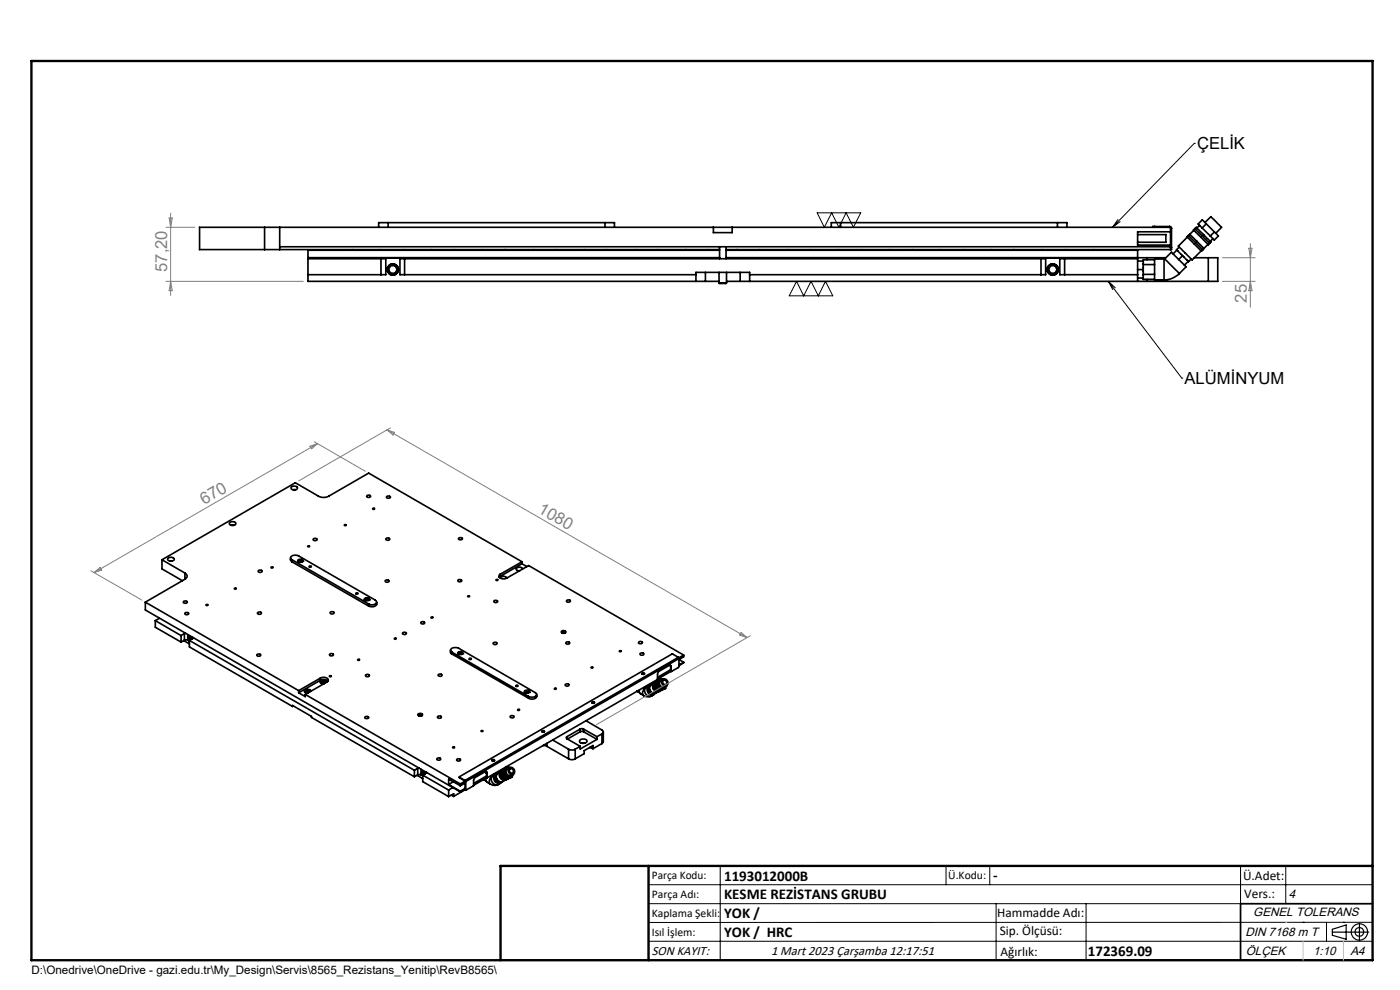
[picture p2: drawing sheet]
<svg xmlns="http://www.w3.org/2000/svg" width="297mm" height="210mm" viewBox="0 0 297 210" stroke-linecap="round" stroke-linejoin="round" font-family="sans-serif">
<g fill="none" stroke="#000" stroke-width=".35">
<path d="M56.1 52.9h3.2M56.1 48.2h3.2M56.1 48.2h-13.8v4.7h13.8M56.1 48.2v4.7M59.3 48.2v4.7M59.3 48.2h92M59.3 52.3h189M65.3 58.3h15.5M65.3 54.9h15.5M65.3 54.7h87.3M74.8 52.9v.2M80.8 52.9v.2"/>
<path d="M80.8 54.9h1v3.4h-1M80.8 54.9v3.4M82.3 47.2h-2v1M82.3 47.2h46M82.3 47.2v1M82.9 56.4h.9l.5 .8-.5 .8h-.9l-.5-.8zM85.5 52.9v.2M85.8 54.9h-1v3.4h1M85.8 58.3h61.8M85.8 54.9v3.4M85.8 54.9h135M91.5 52.9v.2"/>
<path d="M96.3 52.9v.2M102.3 52.9v.2M107.1 52.9v.2M113.1 52.9v.2M117.9 52.9v.2M123.9 52.9v.2M128.3 47.2h2.1v1M128.3 47.2v1M128.7 52.9v.2M134.7 52.9v.2M139.5 52.9v.2M145.5 52.9v.2"/>
<path d="M147.6 59.7h2M147.6 59.7v-1.9h11.4v1.9M149.6 59.7h2.9M149.6 57.8v1.9M150.4 52.9v.2M151.3 48.2h4M151.3 48.2v1.1h4v-1.1M152.5 60l.2 .1h1.3l.1-.1M152.5 60h1.6M152.5 52.9v.2M152.5 57.8v2.2M152.6 52.3v.6h-93.3"/>
<path d="M152.6 54.9v-1.8h-87.3v6.6h82.3M154 52.3v.6h94.5v-.4M154 54.7h89.3M154 54.9v-1.8h87.3v6.6M154.1 52.9v.2M154.1 57.8v2.2M154.1 59.7h2.9M155.3 48.2h93v4.7M156.4 52.9v.2M157 59.7h2M157 57.8v1.9M159 58.3h61.8"/>
<path d="M159 59.7h82.3M161.1 52.9v.2M167.1 52.9v.2M171.9 52.9v.2M177.9 52.9v.2M178.3 47.2h-1.9v1M178.3 47.2h46M178.3 47.2v1M182.7 52.9v.2M188.7 52.9v.2M193.5 52.9v.2M199.5 52.9v.2"/>
<path d="M204.3 52.9v.2M210.3 52.9v.2M215.1 52.9v.2M220.8 54.9h1v3.4h-1M220.8 54.9v3.4M221.1 52.9v.2M222.9 56.4h.9l.5 .8-.5 .8h-.9l-.5-.8zM224.3 47.2h2v1M224.3 47.2v1M225.8 54.9h-1v3.4h1M225.8 58.3h15.5M225.8 54.9h15.5"/>
<path d="M225.8 54.9v3.4M226 52.9v.2M232 52.9v.2M241.3 59.7h2M241.3 49.8h6v1.6h-6M241.3 55.4h1.2M241.3 57.2h1.2M241.3 59h1.2M242.5 56.1h2.4M242.5 58.2h2.4M243.3 59.7h13M243.3 54.7h4"/>
<path d="M243.3 54.7v.4M243.3 59.3v.4M244.9 48h-.4v.2M244.9 48v.2M244.9 48h3.2M244.9 55.1h-2.4v4.2h2.4M246.9 55h-2v4.4h2M246.9 55v4.4M247.1 54.9l-.2 .1M247.1 54.9l1.4-1.4 3.1 3-1.4 1.5M247.1 54.9l3.1 3.1M248.1 48l.3 .1 .1 .3"/>
<path d="M248.1 48v.2M248.3 48.4h.2M248.3 52.5h.2M248.3 49.2h-7v2.8h7M248.5 48.4v4.1M249.7 53l1.2 1.2M249.7 53l-.9 .9M250.2 52.4l-.5 .6M250.2 58a4.6 4.6 0 0 1-3.3 1.4M250.9 54.2l1.2 1.2M250.9 54.2l-.9 .9M251.9 50.3l-1.9 1.9 .9 1 2 1.9 1.9-1.9"/>
<path d="M252.1 55.4l-.9 .9M252.1 50l-.3 .2 3.1 3.1 .2-.3M252.4 49.7l3 3M252.4 49.7l-.3 .2 3.1 3.1 .2-.3M252.7 55l-.6 .4M253.3 48.9l-.9 .8M253.4 54.7h2.9M253.5 48.5l-.3 .3 3.1 3.1 .3-.3M253.5 48.5l.4-.2 3 3-.3 .3zM254.5 47.8l-.6 .6M255 48.4l-.8-.9 .9-.9 3.4 3.5-.9 .8-.8-.8M255 48.4l1.8 1.7"/>
<path d="M255.6 47.2l1.3-1.2 2.3 2.2-1.3 1.3M255.9 47.5l-.9 .9M256.3 51.8l-.9 .9M256.3 54.7h2v5h-2M256.3 54.7v5M257.3 50.6l-.5 .6M257.6 49.2l-.8 .9M34.4 118.7l28.3-16.3 4.8 2.8a2.4 2.4 0 0 0 2.3 0l8.4-4.8 32.5 18.8M34.4 118.7l4.8 2.9M34.4 118.7v2l4.3 2.5M35.7 118.4a.74 .74 0 0 1 .7-.2 .74 .74 0 0 1 .5 .6 .75 .75 0 0 1-.7 .3 .75 .75 0 0 1-.6-.6zM36 119h.5"/>
<path d="M48.7 110.9h.1a.76 .76 0 0 1 1.2 .3l-.4 .2a.57 .57 0 0 1-.9-.5zM49.1 111.4h.5M61.6 118.7l.3 .5 16.3 9.3a1.13 1.13 0 0 0 1.7-.4M61.6 118.3v.5M61.8 103.3l.4-.2a.52 .52 0 0 1 .6 0 .52 .52 0 0 1 .2 .6l-.3 .2a.53 .53 0 0 1-.7 0 .53 .53 0 0 1-.2-.6zM61.9 118.7a.51 .51 0 0 1-.2-.6 .51 .51 0 0 1 .6-.3l1.1 .1 16.2 9.4a.52 .52 0 0 1 .2 .6 .52 .52 0 0 1-.5 .4h-.6l-.5-.2M61.9 118.7l16.3 9.4M61.9 118.7v.5M62.1 103.9h.6M63.2 119.1h.1M63.2 119.1a.54 .54 0 0 1 .5-.3 .54 .54 0 0 1 .5 .3M63.2 118.8l.1-.1a.49 .49 0 0 1 .6-.1 .49 .49 0 0 1 .3 .5 .52 .52 0 0 1-.6 .2 .52 .52 0 0 1-.4-.5z"/>
<path d="M63.4 119.2l-.1-.1a.41 .41 0 0 1 .4-.3 .41 .41 0 0 1 .4 .3l-.1 .1M63.5 118.9v.2M63.6 119.2h.1M63.6 119.2h.2M63.7 118.9h.3v.2h-.6l.1-.2M63.7 118.9h-.2M63.7 118.9v.2M63.7 119.1l-.1 .1M63.7 119.1l.1 .1M63.8 119.2h.1M64.2 119.1h.1M66.5 114.3a.43 .43 0 0 1 .4-.1 .43 .43 0 0 1 .3 .3 .4 .4 0 0 1-.4 .2 .4 .4 0 0 1-.3-.4z"/>
<path d="M73.1 111.3l.3 .1-.2 .1zM77.8 105.2l.1-.1a.35 .35 0 0 1 .5-.1 .35 .35 0 0 1 .1 .4l-.1 .1a.36 .36 0 0 1-.4 0 .36 .36 0 0 1-.2-.3zM79.1 107.9l.2-.1 .2 .1-.3 .1zM81.8 114.3a.45 .45 0 0 1 .5-.2 .45 .45 0 0 1 .4 .4 .5 .5 0 0 1-.9-.2zM82.1 105.3a.35 .35 0 0 1 .5-.1 .35 .35 0 0 1 .1 .4h-.1a.34 .34 0 0 1-.4 .1 .34 .34 0 0 1-.1-.4zM97.3 114.2l.1-.1a.35 .35 0 0 1 .5-.1 .35 .35 0 0 1 .1 .4l-.1 .1a.42 .42 0 0 1-.6-.3zM110.7 119.2l-4.6 2.6M110.7 119.6l-4.6 2.7M110.7 119.6l1.1 .6M110.7 119.2v.4M30.8 127.7l32.6 18.8M30.8 127.7v1.7l66.8 38.6"/>
<path d="M32.9 131.6l5.5 3.2M32.9 131.6v1.5l5.5 3.1M33.8 131.2l-.9 .4M38.4 134.8v1.4M39 135.9l1.2 .7M39 127.5a.42 .42 0 0 1 .7 .3l-.2 .1a.38 .38 0 0 1-.4 .1 .38 .38 0 0 1-.2-.4zM39.1 134.4l-.7 .4M39.1 134.4v1.4M39.1 135.8l-.7 .4M39.2 121.6a.69 .69 0 0 1 .5 .6 .69 .69 0 0 1-.5 .7M39.2 122.9l-8.4 4.8M39.2 121.6v1.3"/>
<path d="M39.3 130a.4 .4 0 0 1 .5-.1 .4 .4 0 0 1 .2 .3 .36 .36 0 0 1-.5 .3 .36 .36 0 0 1-.2-.5zM39.4 134.3l-.3 .1M39.8 134.6v1.2h-.7M40 135.4h.1M40 135.5l.2-.3 .4 .4M40 135.5l.2 .3M40.2 135.8l47.7 27.6M40.2 135.8v1.4l21.9 12.7M40.3 135.3l-.3 .2M40.7 135.6v-.1a.4 .4 0 0 0-.7-.3 .4 .4 0 0 0 .1 .7v.1a.42 .42 0 0 1-.2-.5 .42 .42 0 0 1 .4-.4l.4 .5M40.9 135.4l-.7 .4M40.9 135.2v.2"/>
<path d="M41 135.3l-.1 .1M43.7 128.3h.4l-.2 .2zM49.7 124.8h.4a.18 .18 0 0 1-.2 .2 .18 .18 0 0 1-.2-.2zM54.6 130a.39 .39 0 0 1 .5-.2 .39 .39 0 0 1 .3 .4l-.1 .1a.43 .43 0 0 1-.7-.3zM54.6 138.8a.4 .4 0 0 1 .4-.1 .4 .4 0 0 1 .3 .4l-.2 .1a.36 .36 0 0 1-.4 0 .36 .36 0 0 1-.2-.4zM54.8 121a.37 .37 0 0 1 .5-.1 .37 .37 0 0 1 .2 .4 .38 .38 0 0 1-.5 .2 .38 .38 0 0 1-.2-.5zM57.5 120.4l.3-.1 .1 .1-.3 .1zM65.6 120.1a.23 .23 0 0 1 .3-.1 .23 .23 0 0 1 .1 .3h-.3zM69.9 138.8a.39 .39 0 0 1 .5-.2 .39 .39 0 0 1 .2 .5 .46 .46 0 0 1-.7-.3zM70 129.9a.39 .39 0 0 1 .5-.2 .39 .39 0 0 1 .3 .5 .46 .46 0 0 1-.8-.3zM75.5 125.8l.5 .1-.5 .1zM75.9 139.9h.3l.1 .1-.3 .1z"/>
<path d="M77.3 127h.1a.62 .62 0 0 1 1 .2l-.3 .2a.57 .57 0 0 1-.8-.4zM77.3 127.2l.1-.1a.58 .58 0 0 1 1 .1M77.3 127.2h.1M77.5 127.4a.4 .4 0 0 1 .3-.5 .4 .4 0 0 1 .5 .3l-.2 .2M77.6 127.1h.5v.2h-.5zM77.7 127.3h.1M77.7 127.3h.3M77.9 127v.3M77.9 127.3h-.2M77.9 127.3h.1M78 127.3h.1M78.2 128.1v.4"/>
<path d="M78.4 127.2h.1M79.9 127.7v.5M81.7 123.2a.45 .45 0 0 1 .5-.2 .45 .45 0 0 1 .3 .4 .46 .46 0 0 1-.4 .1 .46 .46 0 0 1-.4-.3zM83.6 135.4h.1a.17 .17 0 0 1 .2-.1 .17 .17 0 0 1 .1 .3h-.2zM85.4 134.3a.45 .45 0 0 1 .4-.2 .45 .45 0 0 1 .4 .4l-.2 .1a.45 .45 0 0 1-.6-.3zM89.3 132a.37 .37 0 0 1 .5-.2 .37 .37 0 0 1 .2 .5 .38 .38 0 0 1-.5 .1 .38 .38 0 0 1-.2-.4zM91.4 130.9h.3l.1 .1-.3 .1zM95.6 138.3l.3 .4M95.6 137.9v.5M95.9 138.4a.55 .55 0 0 1-.2-.8 .55 .55 0 0 1 .7-.2l.9 .1 16.3 9.4a.49 .49 0 0 1 .2 .6 .49 .49 0 0 1-.6 .3l-.3 .1-.8-.2M95.9 138.7l16.2 9.4M95.9 138.4l16.2 9.3"/>
<path d="M95.9 138.4v.3M97.2 138.7v-.1a.56 .56 0 0 1 .9 .1M97.2 138.7h.1M97.2 138.4a.62 .62 0 0 1 1 .2l-.3 .2a.47 .47 0 0 1-.5 .1 .47 .47 0 0 1-.2-.5zM97.3 123l.1-.1a.33 .33 0 0 1 .4 0 .33 .33 0 0 1 .1 .4l-.1 .1a.36 .36 0 0 1-.4 0 .36 .36 0 0 1-.2-.4zM97.3 138.8a.4 .4 0 0 1 .3-.5 .4 .4 0 0 1 .5 .3l-.1 .2M97.4 138.5h.5v.2h-.5zM97.5 138.7h.1M97.5 138.7h.3M97.6 138.5v.2M97.6 138.7h-.1M97.6 138.7h.2"/>
<path d="M97.8 138.7h.1M98.1 138.7h.1M99.2 126.5h.4l-.3 .1zM99.5 139.7a.22 .22 0 0 1 .3-.1 .22 .22 0 0 1 .1 .3h-.2zM104.7 136.3a.37 .37 0 0 1 .4-.1 .37 .37 0 0 1 .2 .4 .37 .37 0 0 1-.4 .2 .37 .37 0 0 1-.2-.5zM104.8 127.5l.2-.2a.32 .32 0 0 1 .4 0 .32 .32 0 0 1 .1 .4l-.1 .1a.38 .38 0 0 1-.4 0 .38 .38 0 0 1-.2-.3zM105.3 122.9l.3 .2h-.3zM106.1 121.8a.52 .52 0 0 0-.2 .6 .52 .52 0 0 0 .6 .4h.5l.5-.2M106.1 122.3l-.2 .1M106.1 121.8v.5M106.2 122.6v-.1a.89 .89 0 0 1 1.3 .1M107.5 122.6l4.6-2.6 32.9 19"/>
<path d="M110.2 121.1h-.3M110.9 120.7l-.1-.1a.71 .71 0 0 0-.7-.3 .71 .71 0 0 0-.6 .6l.6 .2M119.1 133.9h.1a.46 .46 0 0 1 .5-.2 .46 .46 0 0 1 .3 .5l-.1 .1a.46 .46 0 0 1-.5 .1 .46 .46 0 0 1-.3-.5zM119.2 134.3l.4-.2 .3 .2zM119.6 134.2l.2 .1M119.6 134.2l-.2 .1M119.6 134.2v.1M120.1 136.3l.1-.1a.4 .4 0 0 1 .4-.1 .4 .4 0 0 1 .2 .4 .4 .4 0 0 1-.4 .2 .4 .4 0 0 1-.3-.4zM120.3 127.3a.4 .4 0 0 1 .4-.1 .4 .4 0 0 1 .3 .4l-.2 .1a.36 .36 0 0 1-.4 .1 .36 .36 0 0 1-.2-.4zM131.4 138.1l.3-.1a.18 .18 0 0 1-.1 .3 .18 .18 0 0 1-.2-.2zM135.6 136.1a.35 .35 0 0 1 .4-.1 .35 .35 0 0 1 .2 .5h-.1a.36 .36 0 0 1-.4 .1 .36 .36 0 0 1-.2-.4zM135.8 138.6a.37 .37 0 0 1 .5-.1 .37 .37 0 0 1 .2 .4 .38 .38 0 0 1-.5 .1 .38 .38 0 0 1-.2-.4z"/>
<path d="M143.9 139.4l.1 .3M143.9 139.4l-1.1-.6h-.3l-45 25.9v.2M143.9 139.4l-45.3 26.2M144 139.7v1.8l-1.5 .9-.2-.1M144 139.7l-45.2 26.1M145 139l-1 .6M145 139v.3l-1 .6 1 .6M62.1 149.9v-.3l4 2.4v.2l21.8 12.6M62.2 149.7l-.1 .2M63.4 146.5v.5M63.4 147l1.4 .8v-.5M64.6 146.8h.1"/>
<path d="M64.8 147.3l32.8 19M65.2 146.9h.2M65.2 146.5l-.3 .2 .1 .2h.4M65.2 146.5l.3 .1M65.2 146.5v.4M65.4 146.9h.1M65.5 146.6l.1 .2-.2 .1M65.5 146.6v.2M65.9 146.7l-.1-.1a.63 .63 0 0 0-1.1 .2l.4 .2M65.9 146.6l-.4-.2a.69 .69 0 0 0-.9 .4M66 146.6a.8 .8 0 0 0-1.4 .1l.3 .3h.3M67.9 143.9a1.08 1.08 0 0 1 1.7 .5l-.2 .3"/>
<path d="M67.9 144.3a1.34 1.34 0 0 1 1.7 .2M67.9 143.9l-4.5 2.6M67.9 144.3l-4.5 2.7M67.9 143.9v.4M68 144.8h.1M68.6 144.9h.2M68.6 144.6l-.3 .1 .1 .2 .3 .1 .3-.2-.1-.1M68.6 144.6l.3 .1M68.6 144.6v.3M68.8 144.9h.1M68.9 144.7v.2M69.2 144.7a.6 .6 0 0 0-.6-.3 .6 .6 0 0 0-.5 .5l.3 .2"/>
<path d="M69.3 144.7l-.4-.2a.63 .63 0 0 0-.9 .3M69.4 144.7a.83 .83 0 0 0-1.5 0l.7 .4M69.4 144.7l-4.6 2.6M77.4 152.1l.1-.1a.35 .35 0 0 1 .5-.1 .35 .35 0 0 1 .1 .5h-.1a.36 .36 0 0 1-.4 0 .36 .36 0 0 1-.2-.3zM77.6 143.1a.4 .4 0 0 1 .5-.1 .4 .4 0 0 1 .2 .5 .4 .4 0 0 1-.5 .1 .4 .4 0 0 1-.2-.5zM88.7 151.5a.48 .48 0 0 1 .5-.2 .48 .48 0 0 1 .4 .5 .52 .52 0 0 1-.6 .1 .52 .52 0 0 1-.3-.4zM88.8 151.8h.7M88.8 151.8l.3-.1 .4 .1M89 151.8v.1M89.2 151.8l.2 .1M89.2 151.8h-.2M89.2 151.8v.1"/>
<path d="M92.9 152a.4 .4 0 0 1 .4-.2 .4 .4 0 0 1 .3 .5 .4 .4 0 0 1-.5 .1 .4 .4 0 0 1-.2-.4zM93 143.1a.39 .39 0 0 1 .5-.2 .39 .39 0 0 1 .2 .5h-.1a.38 .38 0 0 1-.4 .1 .38 .38 0 0 1-.2-.4zM102 155.1l.4-.1-.1 .2zM108.3 151.9a.39 .39 0 0 1 .4-.1 .39 .39 0 0 1 .3 .4 .39 .39 0 0 1-.5 .1 .39 .39 0 0 1-.2-.4zM109.4 145.4a.22 .22 0 0 1 .3-.1 .22 .22 0 0 1 .2 .3h-.3zM109.9 150.5l.3 .1-.3 .1zM111.3 146.9h.1M111.3 146.9a.54 .54 0 0 1 .5-.4 .54 .54 0 0 1 .5 .4M111.3 146.5l.2-.1a.44 .44 0 0 1 .6-.1 .44 .44 0 0 1 .2 .6 .52 .52 0 0 1-.6 .2 .52 .52 0 0 1-.4-.6zM111.5 147l-.1-.1a.41 .41 0 0 1 .4-.4 .41 .41 0 0 1 .4 .4l-.1 .1M111.5 146.7l.3-.1 .2 .1v.2l-.2 .1-.3-.1zM111.7 146.9h.2"/>
<path d="M111.7 146.9h.1M111.8 146.6v.3M111.8 146.9h-.1M111.8 146.9h.1M111.9 146.9h.1M112.1 147.7v.4M112.3 146.9h.1M113.8 147.7a1.08 1.08 0 0 1-1.7 .4M113.8 147.3v.5M115 155.1a.27 .27 0 0 1 .3-.1 .27 .27 0 0 1 .2 .2 .29 .29 0 0 1-.3 .1 .29 .29 0 0 1-.2-.2zM115 155.2h.5M115 155.2l.2-.1 .3 .1"/>
<path d="M115.2 158.1l.8 .2M116 158.3l4.6 2.7M116 157.7v.6M117.3 157l3.3 1.9M119.9 145.2a.37 .37 0 0 1 .5-.2 .37 .37 0 0 1 .2 .4l-.1 .1a.38 .38 0 0 1-.4 0 .38 .38 0 0 1-.2-.3zM120.3 156.3l-.2 .1 .2 .3M120.3 156.7l2.8 1.6M120.3 156.3v.4M120.6 158.9a1.5 1.5 0 0 0 1.4 0M120.6 158.9v2.1M122 158.9v2.1M123 157l.3-.2a.89 .89 0 0 1 1.2 .5 .93 .93 0 0 1-1.6-.1z"/>
<path d="M123.1 154.6h.7M123.1 155.2h.7M123.1 158.3l-1.1 .6M123.1 154.6l-2.8 1.7M123.1 154.6v.6M123.1 155.2l-2.7 1.6M123.8 154.6l2.8 1.7M123.8 155.2l2.8 1.6M123.8 154.6v.6M124.1 157.6h-.7M124.3 152.9l3.4 2a.43 .43 0 0 1 .3 .4 .43 .43 0 0 1-.3 .4M125.1 158.6l.7 .2"/>
<path d="M125.6 149.1h.5M125.6 148.9h.5a.23 .23 0 0 1-.2 .3 .23 .23 0 0 1-.3-.3zM125.7 149.1l.1-.1 .2 .1M125.8 158.8v-.7l-1.9 1.1v.7l-1.9 1.1M126.6 156.8l-3.5 2.1v-.6M126.6 156.3v.5M127.7 155.7l-1.1 .6M127.7 155.7v2M127.7 157.7l-1.9 1.1M128 155.2v2.1l-.3 .4M135.2 146.6h.1M135.2 146.6l.5 .3"/>
<path d="M135.6 146.4l.1 .7 .9 .5M136.2 142.9h.5M136.2 143l.2-.1 .3 .1M136.3 142.8l.4 .1a.25 .25 0 0 1-.2 .2 .25 .25 0 0 1-.3-.3zM136.6 147.6a1.77 1.77 0 0 0 1.7 0M137.3 145.4l.1 .1M137.3 145.6a1.34 1.34 0 0 0-.7 2M137.5 146.8l.8 .5M137.7 145.4a1.08 1.08 0 0 0-.2 1.6 1.08 1.08 0 0 0 1.5 .1M137.7 145.4l-.5 .3a1.12 1.12 0 0 0-.3 1.4 1.12 1.12 0 0 0 1.4 .5M137.7 145.7l.2-.1a.97 .97 0 0 0 .8 1.5M137.7 145.7v.2"/>
<path d="M137.7 145.7l-.3 .1 .1 1M137.8 146.6l.1 .1M137.8 146.4v.2M137.8 146.6l-.3 .2M138 145.3l-.3 .1M138.4 147l.2 .1M138.6 147.1l-.3 .2M138.6 144.9l-.4 .3a1.06 1.06 0 0 0-.2 1.3 1.06 1.06 0 0 0 1.2 .5l.4-.3M138.7 144.9l.4-.3a1.07 1.07 0 0 0-.3 1.4 1.07 1.07 0 0 0 1.4 .5 1.09 1.09 0 0 1-1.4-.2 1.09 1.09 0 0 1-.1-1.4zM138.7 147.1h-.1M138.7 147.1l-.4 .2M138.7 147.3l-.4 .3"/>
<path d="M138.9 144.7a1.1 1.1 0 0 0-.3 1.4 1.1 1.1 0 0 0 1.3 .5M139.2 144.6l.4-.3a1.1 1.1 0 0 0-.3 1.5 1.1 1.1 0 0 0 1.4 .4 1.16 1.16 0 0 1-1.4-.2 1.16 1.16 0 0 1-.1-1.4zM139.2 145.1l.6 1M139.3 144.4a1.13 1.13 0 0 0-.2 1.5 1.13 1.13 0 0 0 1.4 .5M139.5 144.5a1.03 1.03 0 0 0-.1 1.2 1.03 1.03 0 0 0 1.1 .5M139.5 144.9l.6 1M139.5 144.9l-.3 .2M140 144h.7M140 144l-.5 .9M140 144l-.3 .1-.5 1M140.1 145.9l1.1 .1M140.1 145.9l-.3 .2"/>
<path d="M140.5 144.1a.76 .76 0 0 1 1.1 .4 .76 .76 0 0 1-.6 1 .89 .89 0 0 1-.5-1.4zM140.6 144.1l-.4 .2a.82 .82 0 0 0-.2 1 .82 .82 0 0 0 1 .4l.4-.3M141.2 146l-.3 .2-1.1-.1M141.5 145.4l-.3 .6M142.2 141.1l.1 .2M142.3 142.3l.1 .1M142.3 141.3h.1M142.3 142.3h.1M142.3 141.3v1M142.3 142.1l-2.8 1.6M142.3 141.3l-.1-.2h-.2l-2.2 1.3-.3 .4-.1 1.4-38.9 22.4M142.3 142.4l-2.8 1.7"/>
<path d="M145 140.5v.1l-1 .6M145 140.5l-1 .6M87.9 163.4v1.4M88.5 164.5l1.2 .7M88.6 163l-.7 .4M88.6 163v1.4M88.6 164.4l-.7 .4M88.9 162.9l-.3 .1M89.3 163.2v1.2h-.7M89.5 164h.1M89.5 164l.2-.2 .4 .4M89.5 164l.2 .4"/>
<path d="M89.7 164.4l5.5 3.2M89.7 164.4v1.4l5.5 3.2M89.8 163.9l-.3 .1M90.2 164.1a.4 .4 0 0 0-.7-.3 .4 .4 0 0 0 .1 .7 .42 .42 0 0 1-.2-.5 .42 .42 0 0 1 .5-.3l.3 .4M90.4 164l-.7 .4M90.4 163.8v.2M90.5 163.9l-.1 .1M92.7 160.9l.1-.1a.35 .35 0 0 1 .5-.1 .35 .35 0 0 1 .1 .5h-.1a.36 .36 0 0 1-.4 .1 .36 .36 0 0 1-.2-.4zM95.2 166.4v-1.1l2.4 1.4M95.2 167.6v1.4M95.2 166.4l2.4 1.4M95.7 168.7l.5 .2"/>
<path d="M96.1 167.1l-.9 .5M96.2 165.8l-1 .6M96.2 168.9v-.5l-1 .6M96.9 161.1l.1-.1a.35 .35 0 0 1 .5-.1 .35 .35 0 0 1 .1 .5h-.1a.42 .42 0 0 1-.6-.3zM97.4 164.8l.1 .2M97.5 165l1.1 .6M97.5 164.9l1.1 .7M97.5 164.9v.1M97.6 166.3v.4M97.6 167.8v.2M98.5 167.5l.2 .1M98.6 167.6l-2.4 1.3"/>
<path d="M98.6 165.6l.2 .2M98.7 165.7l-1.1 .6M98.7 166.1l-1.1 .6M98.7 167.3l-1.1 .7M98.7 167.2l-1.1 .6M98.7 167.5l.1 .1M98.8 167.5h-.1M98.8 165.8l-.1 1.8M98.8 165.8v1.7M98.8 167.6h-.1M102.7 165.4h.1M102.7 165.4h-.1l.6 .3"/>
<path d="M102.8 163.8l.3 .1M103 163.6l.1 .3h.1M103.2 163.6v.3M103.2 165.1v.7l.8 .5M103.2 163.9l.1 1.1v-1.1M103.2 163.9h.1M103.2 164.6l-2.7 1.6M103.3 163.9l-.1-.3h-.2l-2.2 1.4-.3 .4v1.3l-1.7 .9v-.1M104 166.3a1.77 1.77 0 0 0 1.7 .1M104.4 161.3h.5M104.4 161.2a.24 .24 0 0 1 .3-.1 .24 .24 0 0 1 .1 .3 .24 .24 0 0 1-.3 .1 .24 .24 0 0 1-.1-.3zM104.4 161.4l.2-.2 .2 .2"/>
<path d="M104.7 164.2l.2 .1M104.8 164.4a1.34 1.34 0 0 0-.8 1.9M105 165.6l-.1-1 .4-.2a.99 .99 0 0 0 .9 1.4M105 165.6l.8 .5M105.1 164.2a1.06 1.06 0 0 0-.1 1.5 1.06 1.06 0 0 0 1.5 .1M105.1 164.2l-.5 .3a1.12 1.12 0 0 0-.2 1.4 1.12 1.12 0 0 0 1.3 .5M105.2 164.5v.1M105.3 165.4l.1 .1M105.3 165.2v.2M105.3 165.4l-.3 .2M105.5 164.1l-.4 .1M105.9 165.8l.1 .1"/>
<path d="M106 165.9l.2-.1-.4 .3M106 165.9l-.2 .2M106.1 163.7a1.02 1.02 0 0 0-.7 1.6 .92 .92 0 0 0 1.3 .5l.4-.3M106.2 163.6l.4-.2a1.07 1.07 0 0 0-.3 1.4 1.07 1.07 0 0 0 1.3 .4 1.09 1.09 0 0 1-1.3-.2 1.09 1.09 0 0 1-.1-1.4zM106.2 166.1l-.5 .3M106.3 163.5a1.1 1.1 0 0 0-.2 1.4 1.1 1.1 0 0 0 1.3 .5M106.5 163.4h.1M106.7 163.9l.6 1M106.8 163.2l.3-.1a1.1 1.1 0 0 0-.3 1.4 1.1 1.1 0 0 0 1.4 .5 1.13 1.13 0 0 1-1.5-.3 1.13 1.13 0 0 1 .1-1.5zM106.8 163.2a1.13 1.13 0 0 0-.3 1.4 1.13 1.13 0 0 0 1.4 .5M107 163.3a1.03 1.03 0 0 0-.2 1.2 1.03 1.03 0 0 0 1.2 .5M107 163.7l.6 1"/>
<path d="M107 163.7l-.3 .2M107.5 162.7l.7 .1M107.5 162.7l-.5 1M107.5 162.7l-.4 .2-.4 1M107.6 164.7l1.1 .1M107.6 164.7l-.3 .2M108 162.9a.76 .76 0 0 1 1.1 .4 .76 .76 0 0 1-.6 1 .88 .88 0 0 1-.5-1.4zM108.1 162.8l-.5 .3a.81 .81 0 0 0-.1 1 .81 .81 0 0 0 .9 .4l.5-.3M108.2 163.2a.47 .47 0 0 1 .7 .2 .47 .47 0 0 1-.5 .6 .56 .56 0 0 1-.2-.8zM108.7 164.8l-.4 .2-1-.1M108.9 164.2l-.2 .6M120.6 161a1.5 1.5 0 0 0 1.4 0"/>
<path d="M291.2 191.7h-28v12"/>
<circle cx="83.3" cy="57.2" r="1.16"/>
<circle cx="83.3" cy="57.2" r="1.2"/>
<circle cx="223.3" cy="57.2" r="1.2"/>
<circle cx="223.3" cy="57.2" r="1.16"/>
<circle cx="65.4" cy="115.8" r=".18"/>
<circle cx="70" cy="143.4" r=".16"/>
<circle cx="96.2" cy="158.5" r=".18"/>
<circle cx="117.8" cy="146.1" r=".16"/>
<circle cx="125.6" cy="141.6" r=".18"/>
<circle cx="141" cy="144.7" r=".47"/>
</g>
<g fill="none" stroke="#000" stroke-width=".25">
<path d="M282.6 197.7h7.8M282.6 197.1l3-.9v3l-3-.8zM288.4 195.8v3.8M106.2 203.7h185"/>
<circle cx="288.4" cy="197.7" r="1.74"/>
<circle cx="288.4" cy="197.7" r=".93"/>
</g>
<g fill="none" stroke="#000" stroke-width=".21">
<path d="M253.4 30.4h.1M253.4 30.4l-17.4 17.8M169 59.7l1.5 3.1 1.5-3.1 1.6 3.1 1.5-3.1 1.6 3.1h-9.3zM173.4 45.1h9.2l-1.6 3.1-1.5-3.1-1.5 3.1-1.6-3.1-1.5 3.1zM235.1 59.7l15.6 20.5M235.1 59.7l1.5 1.4M235.1 59.7l1 1.7M237.2 46.6l-1.2 1.6M237.6 47l-1.6 1.2M250.7 80.2h.1M137.6 187.7h153.6M137.6 191.7h153.6"/>
<path d="M137.6 199.7h153.6M152.8 183.7v20M200.7 183.7v4M210 183.7v4M211.3 191.7v12M230.4 191.7v12M263.2 183.7v20M272.8 183.7v8M276.4 195.6h.1M281.4 195.6v4.1M285 195.6h.1M291.2 195.6l-153.6 .1"/>
</g>
<path d="M6.7 12.9h284.5v190.8h-284.5zM137.6 183.7v20M291.2 183.7h-185v20" fill="none" stroke="#000" stroke-width=".5"/>
<path d="M276.4 199.7v4M285 199.7v4" fill="none" stroke="#c0c0c0" stroke-width=".21"/>
<path d="M272.8 195.6h.1" fill="none" stroke="#c0c0c0" stroke-width=".25"/>
<g fill="none" stroke="#808080" stroke-width=".21">
<path d="M35.2 48.2h6.1M35.2 59.7h29.1M35.9 46.2h.6l-.3 2zM36.2 45.2v17.5M36.2 59.7l.3 2h-.6zM259.3 59.7h7M259.3 54.7h7M264.9 52.7h.7l-.3 2zM265.3 59.7l.3 2h-.7zM265.3 51.7v13.5M65.8 94.6l1.5-.5-1.2 1.1zM66.6 93.7l10.9 6.3"/>
<path d="M67.3 94.1l-47.3 27.4M82.1 91.2l76.4 44M82.1 91.2l1.6 .5-.3 .6zM82.8 90.8l-19.4 11.2M19.3 121.1l10.8 6.2M20 121.5l1.2-1.1 .4 .5zM157.2 134.2l1.3 1-1.6-.5zM159.2 134.9l-32.7 18.8"/>
</g>
<g font-size="3.5">
<text x="253.9" y="31.7">ÇELİK</text>
<text x="251.3" y="81.5">ALÜMİNYUM</text>
</g>
<g font-size="3.5" fill="#808080">
<text x="35.4" y="57.7" transform="rotate(-90 35.4 57.7)">57,20</text>
<text x="264.5" y="64.2" transform="rotate(-90 264.5 64.2)">25</text>
<text x="43.3" y="107.1" transform="rotate(-30 43.3 107.1)">670</text>
<text x="114" y="108.6" transform="rotate(30 114 108.6)">1080</text>
</g>
<g font-size="3.2">
<text x="153.6" y="186.8">1193012000B</text>
<text x="153.6" y="190.8">KESME REZİSTANS GRUBU</text>
<text x="210.7" y="186.6">-</text>
<text x="153.6" y="194.8">YOK /</text>
<text x="153.6" y="198.8">YOK / HRC</text>
<text x="230.8" y="202.8">172369.09</text>
</g>
<g font-size="2.8">
<text x="263.7" y="186.7">Ü.Adet:</text>
<text x="263.9" y="190.5">Vers.:</text>
<text x="211.5" y="194.5">Hammadde Adı:</text>
<text x="138.3" y="202.6">SON KAYIT:</text>
<text x="163.6" y="202.6">1 Mart 2023 Çarşamba 12:17:51</text>
<text x="212.1" y="198.4">Sip. Ölçüsü:</text>
<text x="212.2" y="202.7">Ağırlık:</text>
</g>
<g font-size="2.6">
<text x="273.4" y="190.4">4</text>
<text x="265.9" y="194.4">GENEL TOLERANS</text>
<text x="264.2" y="198.5">DIN 7168 m T</text>
<text x="264.3" y="202.6">ÖLÇEK</text>
<text x="278.5" y="202.6">1:10</text>
<text x="286.5" y="202.6">A4</text>
</g>
<g font-size="2.5">
<text x="138.3" y="186.4">Parça Kodu:</text>
<text x="138.3" y="190.5">Parça Adı:</text>
<text x="201.2" y="186.5">Ü.Kodu:</text>
<text x="138.3" y="194.5">Kaplama Şekli:</text>
<text x="138.3" y="198.6">Isıl İşlem:</text>
<text x="6.7" y="206.7">D:\Onedrive\OneDrive - gazi.edu.tr\My_Design\Servis\8565_Rezistans_Yenitip\RevB8565\</text>
</g>
</svg>
